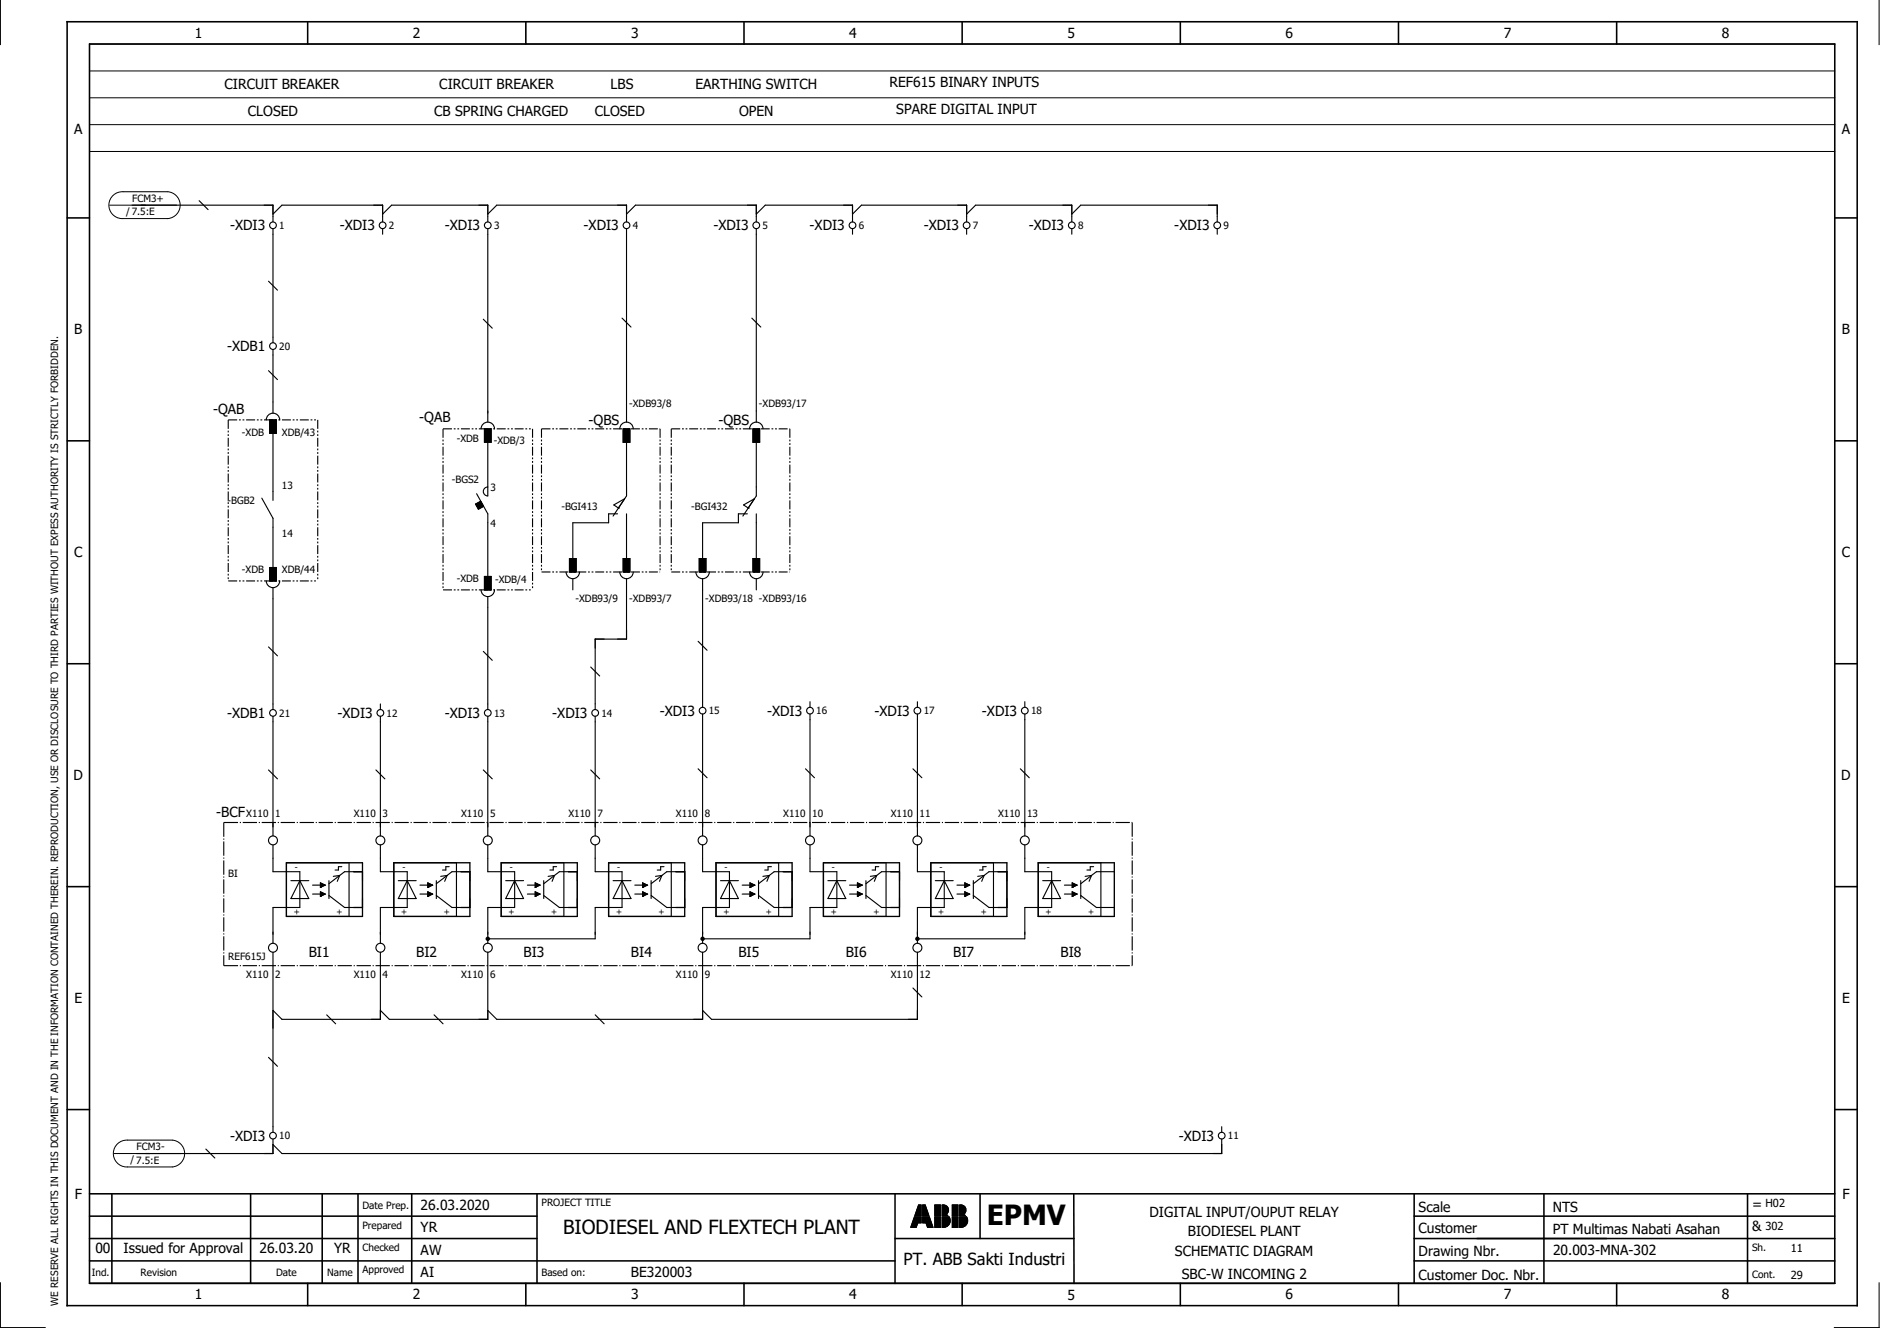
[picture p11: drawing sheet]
<svg xmlns="http://www.w3.org/2000/svg" width="297mm" height="210mm" viewBox="0 0 297 210" stroke-linecap="round" stroke-linejoin="round" font-family="sans-serif">
<g fill="none" stroke="#000" stroke-width=".25">
<path d="M10.6 3.4h282.8v203h-282.8zM14.1 7h275.8v195.8h-275.8zM48.6 3.4v3.6M83.1 3.4v3.6M117.6 3.4v3.6M152 3.4v3.6M186.5 3.4v3.6M221 3.4v3.6M255.4 3.4v3.6M10.6 34.4h3.5M289.9 34.4h3.5M10.6 69.7h3.5"/>
<path d="M289.9 69.7h3.5M10.6 104.9h3.5M289.9 104.9h3.5M10.6 140.1h3.5M289.9 140.1h3.5M10.6 175.4h3.5M289.9 175.4h3.5M14.1 195.8h70.7M14.1 188.7h275.8M14.1 192.2h70.7M14.1 199.3h127.3M17.7 188.7v14.1"/>
<path d="M39.6 188.7v14.1M50.9 188.7v14.1M56.6 188.7v14.1M65.1 188.7v14.1M84.8 188.7v14.1M141.4 195.8h28.3M141.4 188.7v14.2M154.8 188.7v7.1M169.7 188.7v14.2M223.4 195.8h66.5M223.4 188.7v14.1M223.4 192.2h66.5"/>
<path d="M223.4 199.3h66.5M243.9 188.7v14.1M276.1 188.7v14.2M14.1 202.9h275.8M48.6 202.8v3.6M83.1 202.8v3.6M117.6 202.8v3.6M152 202.8v3.6M186.5 202.8v3.6M221 202.8v3.6M255.4 202.8v3.6"/>
</g>
<g fill="none" stroke="#000" stroke-width=".16">
<path d="M.1 0v7M296.9 0v7M14.1 11.2h275.8M14.1 15.5h275.8M14.1 19.7h275.8M14.1 7h275.8M14.1 23.9h275.8M17.3 32.4h10.6M17.9 30.8l1-.4 .5-.1h7.1a2.13 2.13 0 0 1 2 2.1 2.13 2.13 0 0 1-2 2.1h-7.1a2.12 2.12 0 0 1-2-1.3 2.12 2.12 0 0 1 .5-2.4zM18 182.3h10.6M18.6 180.7l1-.4 .6-.1h7a2.13 2.13 0 0 1 2 2.1 2.13 2.13 0 0 1-2 2.1h-7a2.12 2.12 0 0 1-2.1-1.3 2.12 2.12 0 0 1 .5-2.4zM143.9 193.9v.1"/>
<path d="M144 193.7v.3M144 193.6v.4M144.1 193.4v.6M144.1 193.3v.7M144.2 193.1v.9M144.3 193v1M144.3 192.8v1.2M144.4 192.6v1.4M144.4 192.5v1.5M144.5 192.3h1.1v1h-.6l-.2 .7h-.9zM144.5 192.3v1.7M144.6 192v.1"/>
<path d="M144.6 192.3v1.7M144.6 191.8v.3M144.7 191.7v.4M144.7 192.3v1.7M144.8 191.5v.6M144.8 192.3v1.7M144.8 191.4v.7M144.8 192.3v1.6M144.9 191.2v.9M144.9 192.3v1.4M144.9 191.1v1M144.9 192.3v1.3"/>
<path d="M145 190.9v1.2M145 192.3v1.1M145 190.7v1.4M145 192.3v1M145.1 190.6v1.5M145.1 192.3v1M145.1 190.5h.5v1.6h-1.1zM145.1 190.5v1.6M145.2 190.5v1.6M145.2 192.3v1M145.3 190.5v1.6M145.3 192.3v1"/>
<path d="M145.4 190.5v1.6M145.4 192.3v1M145.5 190.5v1.6M145.5 192.3v1M145.8 190.5h.4l.6 1.6h-1zM145.8 192.3h1l.6 1.7h-.9l-.2-.7h-.5zM145.8 190.5v1.6M145.8 192.3v1M145.9 190.5v1.6M145.9 192.3v1M146 190.5v1.6M146 192.3v1"/>
<path d="M146.1 190.5v1.6M146.1 192.3v1M146.2 190.5v1.6M146.2 192.3v1M146.2 190.6v1.5M146.3 190.8v1.3M146.3 192.3v1M146.4 190.9v1.2M146.4 192.3v1.2M146.4 191.1v1M146.4 192.3v1.3M146.5 191.2v.9"/>
<path d="M146.5 192.3v1.5M146.5 191.4v.7M146.5 192.3v1.6M146.6 191.6v.5M146.6 192.3v1.7M146.6 191.7v.4M146.7 191.9v.2M146.7 192.3v1.7M146.7 192v.1M146.8 192.3v1.7M146.8 192.4v1.6M146.9 192.5v1.5"/>
<path d="M147 192.7v1.3M147 192.8v1.2M147.1 193v1M147.1 193.1v.9M147.2 193.3v.7M147.2 193.5v.5M147.3 193.6v.4M147.3 193.8v.2M147.4 193.9v.1M147.7 190.5h.9v1.6h-.9zM147.7 192.3h.9v1.7h-.9zM147.7 190.5v1.6"/>
<path d="M147.7 192.3v1.7M147.8 190.5v1.6M147.8 192.3v1.7M147.9 190.5v1.6M147.9 192.3v1.7M148 190.5v1.6M148 192.3v1.7M148.1 190.5v1.6M148.1 192.3v1.7M148.2 190.5v1.6M148.2 192.3v1.7M148.3 190.5v1.6"/>
<path d="M148.3 192.3v1.7M148.4 190.5v1.6M148.4 192.3v1.7M148.5 190.5v1.6M148.5 192.3v1.7M148.6 190.5v1.6M148.6 192.3v1.7M148.8 190.5a.82 .82 0 0 1 1 .4 .82 .82 0 0 1-.3 1l.3 .2h-1zM148.9 190.5v1.6M148.9 192.3v1.7M149 190.5v1.6M149 192.3v1.7"/>
<path d="M149.1 190.5v1.6M149.1 192.3v1.7M149.2 190.5v1.6M149.2 192.3v1.7M149.3 190.5v1.6M149.3 192.3v1.7M149.4 190.5v1.6M149.4 192.3v1.6M149.5 190.6v1.5M149.5 192.3v1.6M149.6 190.6v1.3M149.6 192v.1"/>
<path d="M149.6 192.3v1.6M149.6 190.7v1.2M149.7 190.7v1.1M149.7 192v.1M149.7 192.3v1.5M149.7 190.8v.9M149.7 192.1h.1M149.8 190.9v.7M149.8 192.3v1.4M149.8 191v.5M149.9 192.3v1.3M150 192.3a1.06 1.06 0 0 1-.9 1.7"/>
<path d="M150 192.3h-1.2v1.7h.3M150 192.4v1.1M150.1 192.5v.9M150.1 192.7v.5M150.4 190.5h1v1.6h-1zM150.4 192.3h1v1.7h-1zM150.5 190.5v1.6M150.5 192.3v1.7M150.6 190.5v1.6M150.6 192.3v1.7M150.7 190.5v1.6M150.7 192.3v1.7"/>
<path d="M150.8 190.5v1.6M150.8 192.3v1.7M150.9 190.5v1.6M150.9 192.3v1.7M151 190.5v1.6M151 192.3v1.7M151.1 190.5v1.6M151.1 192.3v1.7M151.2 190.5v1.6M151.2 192.3v1.7M151.3 190.5v1.6M151.3 192.3v1.7"/>
<path d="M151.6 190.5a.82 .82 0 0 1 1 .4 .82 .82 0 0 1-.4 1l.3 .2h-.9zM151.7 190.5v1.6M151.7 192.3v1.7M151.8 190.5v1.6M151.8 192.3v1.7M151.9 190.5v1.6M151.9 192.3v1.7M152 190.5v1.6M152 192.3v1.7M152.1 190.5v1.6M152.1 192.3v1.7M152.2 190.5v1.6"/>
<path d="M152.2 192.3v1.6M152.3 190.6v1.5M152.3 192.3v1.6M152.3 190.6v1.3M152.3 192v.1M152.4 190.7v1.1M152.4 192v.1M152.4 192.3v1.6M152.4 192.3v1.5M152.5 190.8v.9M152.5 192.1h.1M152.5 192.3v1.5"/>
<path d="M152.5 190.9v.7M152.5 192.3v1.4M152.6 191v.5M152.6 192.3v1.4M152.7 192.3v1.3M152.7 192.3a1.06 1.06 0 0 1-.9 1.7M152.7 192.3h-1.1v1.7h.2M152.8 192.4v1.1M152.8 192.5v.9M152.9 192.7v.5M.1 202.8v7h7M296.9 202.8v7h-7.1"/>
</g>
<g fill="none" stroke="#000" stroke-width=".18">
<path d="M20.9 32.4h22.2v2.7M31.5 31.7l1.4 1.4M43.1 36.1v18.1M43.1 33.8l1.4-1.4h16v2.7M60.5 33.8l1.4-1.4h15.2v2.7M60.5 36.1v.9M77.1 33.8l1.4-1.4h20.5v2.7M77.1 36.1v30.6M99 33.8l1.4-1.4h19.1v2.7M99 36.1v30.6M119.5 33.8l1.4-1.4h13.8v2.7M119.5 36.1v30.6"/>
<path d="M134.7 33.8l1.4-1.4h16.6v2.7M134.7 36.1v.9M152.7 33.8l1.4-1.4h15.2v2.7M152.7 36.1v.9M169.3 33.8l1.5-1.4h21.5v2.7M169.3 36.1v.9M192.3 36.1v.9M42.4 58.6l1.4 1.4M42.4 44.4l1.4 1.5M43.1 55.2v10.1M76.4 50.5l1.4 1.4M98.3 50.3l1.4 1.4"/>
<path d="M118.8 50.3l1.4 1.4M41.4 78.7l1.7 3.2v7.8M42.1 66.4a1.06 1.06 0 0 1 1-1.1 1.06 1.06 0 0 1 1.1 1.1M42.6 66.4h1.1v2.1h-1.1zM43.1 68.5v10.6M75.1 79.7l.8-.5 .5 .8-.8 .5zM75.3 78l1.8 3.2v10.3M76 67.8a1.06 1.06 0 0 1 1.1-1.1 1.06 1.06 0 0 1 1 1.1M76.5 67.8h1.1v2.1h-1.1zM77.1 69.9v8.5a.71 .71 0 0 1-.7-.7 .71 .71 0 0 1 .7-.7M97.9 67.8a1.06 1.06 0 0 1 1.1-1.1 1.06 1.06 0 0 1 1.1 1.1M98.5 67.8h1v2.1h-1z"/>
<path d="M98.7 78.8l-1.7 1 .7 .5M99 69.9v8.5l-2.1 3.2M118.4 67.8a1.06 1.06 0 0 1 1.1-1.1 1.06 1.06 0 0 1 1.1 1.1M119 67.8h1v2.1h-1zM119.2 78.8l-1.7 1 .7 .5M119.5 69.9v8.5l-2.1 3.2M42.1 91.8a1.06 1.06 0 0 0 1 1.1 1.06 1.06 0 0 0 1.1-1.1M42.6 89.7h1.1v2.1h-1.1zM43.1 92.9v19.3M76 93.2a1.06 1.06 0 0 0 1.1 1.1 1.06 1.06 0 0 0 1-1.1M76.5 91.1h1.1v2.1h-1.1zM77.1 94.3v17.9"/>
<path d="M89.4 90.4a1.06 1.06 0 0 0 1.1 1.1 1.06 1.06 0 0 0 1.1-1.1M90 88.3h1v2.1h-1zM90.5 91.5v1.7M97.6 81.2h-1.4v1.4h-5.7v7.1M97.7 80.3h.1M97.9 90.4a1.06 1.06 0 0 0 1.1 1.1 1.06 1.06 0 0 0 1.1-1.1M98.5 88.3h1v2.1h-1zM99 81.2v7.1M99 91.5v9.5h-5v11.2M109.9 90.4a1.06 1.06 0 0 0 1.1 1.1 1.06 1.06 0 0 0 1.1-1.1M110.5 88.3h1v2.1h-1zM111 91.5v20.3"/>
<path d="M118.1 81.2h-1.4v1.4h-5.7v7.1M118.2 80.3h.1M118.4 90.4a1.06 1.06 0 0 0 1.1 1.1 1.06 1.06 0 0 0 1.1-1.1M119 88.3h1v2.1h-1zM119.5 81.2v7.1M119.5 91.5v1.7M42.4 102.3l1.4 1.4M43.1 113.2v18.9M60.1 111.3v.9M60.1 113.2v18.9M76.4 103l1.4 1.4M77.1 113.2v18.9"/>
<path d="M93.3 105.4l1.4 1.4M94 113.2v18.9M110.3 101.4l1.4 1.4M111 112.9v19.2M128 110.9v.9M128 112.9v19.2M144.9 110.9v.9M144.9 112.9v19.2M161.9 110.9v.9M161.9 112.9v19.2M42.4 121.7l1.4 1.4M43.1 133.5v4.3h4.3v5.6h-4.3v5.7"/>
<path d="M45.3 136.4h9.9v8.5h-9.9zM46 139.2h2.8M47.4 139.2l1.4 2.8h-2.8zM49.4 139.9h2M51.4 139.9l-.8-.4v.8M51.4 139.9l-.8 .4M52 139.7l2.4-1.9h2.9v5.6h-2.9l-2.4-1.9M52 139.2v2.8M52.7 138.5l1-.1-.4 .9M54 137h-.5v.5h-.6M59.4 121.7l1.4 1.4M60.1 133.5v4.3h4.2v5.6h-4.2v5.7"/>
<path d="M62.2 136.4h9.9v8.5h-9.9zM62.9 139.2h2.9M64.3 139.2l1.5 2.8h-2.9zM66.4 139.9h1.9M68.3 139.9l-.7-.4v.8M68.3 139.9l-.7 .4M68.9 139.7l2.5-1.9h2.8v5.6h-2.8l-2.5-1.9M68.9 139.2v2.8M69.6 138.5l1-.1-.3 .9M71 137h-.6v.5h-.5M76.4 121.7l1.4 1.4M77.1 133.5v4.3h4.2v5.6h-4.2v5.7"/>
<path d="M79.2 136.4h9.9v8.5h-9.9zM79.9 139.2h2.8M81.3 139.2l1.4 2.8h-2.8zM83.3 139.9h2M85.3 139.9l-.7-.4v.8M85.3 139.9l-.7 .4M85.9 139.7l2.5-1.9h2.8v5.6h-2.8l-2.5-1.9M85.9 139.2v2.8M86.6 138.5l1-.1-.4 .9M87.9 137h-.5v.5h-.5M93.3 121.7l1.4 1.4M94 133.5v4.3h4.3v5.6h-4.3v5h-16.9"/>
<path d="M96.2 136.4h9.9v8.5h-9.9zM96.9 139.2h2.8M98.3 139.2l1.4 2.8h-2.8zM100.3 139.9h2M102.3 139.9l-.8-.4v.8M102.3 139.9l-.8 .4M102.9 139.7l2.5-1.9h2.8v5.6h-2.8l-2.5-1.9M102.9 139.2v2.8M103.6 138.5l1-.1-.4 .9M104.9 137h-.5v.5h-.5M110.3 121.5l1.4 1.4M111 133.5v4.3h4.3v5.6h-4.3v5.7"/>
<path d="M113.1 136.4h9.9v8.5h-9.9zM113.8 139.2h2.9M115.3 139.2l1.4 2.8h-2.9zM117.3 139.9h2M119.3 139.9l-.8-.4v.8M119.3 139.9l-.8 .4M119.8 139.7l2.5-1.9h2.9v5.6h-2.9l-2.5-1.9M119.8 139.2v2.8M120.5 138.5l1-.1-.3 .9M121.9 137h-.5v.5h-.6M127.3 121.5l1.4 1.4M128 133.5v4.3h4.2v5.6h-4.2v5h-17"/>
<path d="M130.1 136.4h9.9v8.5h-9.9zM130.8 139.2h2.8M132.2 139.2l1.4 2.8h-2.8zM134.2 139.9h2M136.2 139.9l-.7-.4v.8M136.2 139.9l-.7 .4M136.8 139.7l2.5-1.9h2.8v5.6h-2.8l-2.5-1.9M136.8 139.2v2.8M137.5 138.5l1-.1-.4 .9M138.9 137h-.6v.5h-.5M144.2 121.5l1.5 1.4M144.9 133.5v4.3h4.3v5.6h-4.3v5.7"/>
<path d="M147.1 136.4h9.9v8.5h-9.9zM147.8 139.2h2.8M149.2 139.2l1.4 2.8h-2.8zM151.2 139.9h2M153.2 139.9l-.8-.4v.8M153.2 139.9l-.8 .4M153.8 139.7l2.5-1.9h2.8v5.6h-2.8l-2.5-1.9M153.8 139.2v2.8M154.5 138.5l1-.1-.4 .9M155.8 137h-.5v.5h-.5M161.2 121.5l1.4 1.4M161.9 133.5v4.3h4.3v5.6h-4.3v5h-17"/>
<path d="M164 136.4h9.9v8.5h-9.9zM164.7 139.2h2.9M166.2 139.2l1.4 2.8h-2.9zM168.2 139.9h2M170.2 139.9l-.8-.4v.8M170.2 139.9l-.8 .4M170.8 139.2v2.8M171.4 138.5l1.1-.1-.4 .9M172.8 137h-.5v.5h-.6M176.1 137.8h-2.9l-2.4 1.9M43.1 150.5v28.5M49.4 141.3h2"/>
<path d="M50.6 141.7h.1M50.6 140.3h.1M51.4 141.3l-.8 .4M51.4 141.3l-.8-.3v.7M60.1 150.5v10.6h-15.6l-1.4-1.4M66.4 141.3h1.9M67.6 141.7h.1M67.6 140.3h.1M68.3 141.3l-.7 .4M68.3 141.3l-.7-.3v.7M77.1 150.5v10.6h-15.6l-1.4-1.4M83.3 141.3h2"/>
<path d="M84.6 141.7h.1M84.6 140.3h.1M85.3 141.3l-.7 .4M85.3 141.3l-.7-.3v.7M100.3 141.3h2M101.5 141.7h.1M101.5 140.3h.1M102.3 141.3l-.8 .4M102.3 141.3l-.8-.3v.7M111 150.5v10.6h-32.5l-1.4-1.4M117.3 141.3h2M118.5 141.7h.1"/>
<path d="M118.5 140.3h.1M119.3 141.3l-.8 .4M119.3 141.3l-.8-.3v.7M134.2 141.3h2M135.5 141.7h.1M135.5 140.3h.1M136.2 141.3l-.7 .4M136.2 141.3l-.7-.3v.7M144.2 156.2l1.5 1.4M144.9 150.5v10.6h-32.5l-1.4-1.4M151.2 141.3h2M152.4 141.7h.1"/>
<path d="M152.4 140.3h.1M153.2 141.3l-.8 .4M153.2 141.3l-.8-.3v.7M168.2 141.3h2M169.4 141.7h.1M169.4 140.3h.1M170.2 141.3l-.8 .4M170.2 141.3l-.8-.3v.7M170.8 141.5l2.4 1.9h2.9M42.4 167.1l1.4 1.4M51.6 160.4l1.4 1.4M68.6 160.4l1.4 1.4"/>
<path d="M94 160.4l1.5 1.4M193 178.1v.9M32.5 181.6l1.4 1.4M43.1 180v2.3h-21.5M193 180v2.3h-148.5l-1.4-1.4"/>
<circle cx="43.1" cy="35.6" r=".53"/>
<circle cx="60.5" cy="35.6" r=".53"/>
<circle cx="77.1" cy="35.6" r=".53"/>
<circle cx="99" cy="35.6" r=".53"/>
<circle cx="119.5" cy="35.6" r=".53"/>
<circle cx="134.7" cy="35.6" r=".53"/>
<circle cx="152.7" cy="35.6" r=".53"/>
<circle cx="169.3" cy="35.6" r=".53"/>
<circle cx="192.3" cy="35.6" r=".53"/>
<circle cx="43.1" cy="54.7" r=".53"/>
<circle cx="43.1" cy="112.7" r=".53"/>
<circle cx="60.1" cy="112.7" r=".53"/>
<circle cx="77.1" cy="112.7" r=".53"/>
<circle cx="94" cy="112.7" r=".53"/>
<circle cx="111" cy="112.3" r=".53"/>
<circle cx="128" cy="112.3" r=".53"/>
<circle cx="144.9" cy="112.3" r=".53"/>
<circle cx="161.9" cy="112.3" r=".53"/>
<circle cx="43.1" cy="132.8" r=".71"/>
<circle cx="60.1" cy="132.8" r=".71"/>
<circle cx="77.1" cy="132.8" r=".71"/>
<circle cx="94" cy="132.8" r=".71"/>
<circle cx="111" cy="132.8" r=".71"/>
<circle cx="128" cy="132.8" r=".71"/>
<circle cx="144.9" cy="132.8" r=".71"/>
<circle cx="161.9" cy="132.8" r=".71"/>
<circle cx="43.1" cy="149.8" r=".71"/>
<circle cx="60.1" cy="149.8" r=".71"/>
<circle cx="77.1" cy="149.8" r=".71"/>
<circle cx="111" cy="149.8" r=".71"/>
<circle cx="144.9" cy="149.8" r=".71"/>
<circle cx="43.1" cy="179.5" r=".53"/>
<circle cx="193" cy="179.5" r=".53"/>
</g>
<g fill="none" stroke="#000" stroke-width=".18" stroke-dasharray="1.4 .3 .3 .3 .3 .3" stroke-linecap="butt">
<path d="M36.1 66.4h14.1M36.1 66.4v25.4M50.2 66.4v25.4M70 67.8h14.1M70 67.8v25.4M84.1 67.8v25.4M85.6 67.8h18.7M85.6 67.8v22.6M104.3 67.8v22.6M106.1 67.8h18.7M106.1 67.8v22.6M124.8 67.8v22.6"/>
<path d="M36.1 91.8h14.1M70 93.2h14.1M85.6 90.4h18.7M106.1 90.4h18.7"/>
</g>
<g fill="#000" stroke="#000" stroke-width=".16">
<path d="M42.6 66.4h1.1v2.1h-1.1zM76.5 67.8h1.1v2.1h-1.1zM98.5 67.8h1v2.1h-1zM119 67.8h1v2.1h-1zM42.6 89.7h1.1v2.1h-1.1zM75.1 79.7l.8-.5 .5 .8-.8 .5zM76.5 91.1h1.1v2.1h-1.1zM90 88.3h1v2.1h-1zM98.5 88.3h1v2.1h-1zM110.5 88.3h1v2.1h-1zM119 88.3h1v2.1h-1zM50.6 141l.8 .3-.8 .4z"/>
<path d="M50.6 139.5l.8 .4-.8 .4zM67.6 141l.7 .3-.7 .4zM67.6 139.5l.7 .4-.7 .4zM84.6 141l.7 .3-.7 .4zM84.6 139.5l.7 .4-.7 .4zM101.5 141l.8 .3-.8 .4zM101.5 139.5l.8 .4-.8 .4zM118.5 141l.8 .3-.8 .4zM118.5 139.5l.8 .4-.8 .4zM135.5 141l.7 .3-.7 .4zM135.5 139.5l.7 .4-.7 .4zM152.4 141l.8 .3-.8 .4z"/>
<path d="M152.4 139.5l.8 .4-.8 .4zM169.4 141l.8 .3-.8 .4zM169.4 139.5l.8 .4-.8 .4z"/>
</g>
<path d="M42.6 91.8h1.1M76.5 93.2h1.1M90 90.4h1M98.5 90.4h1M110.5 90.4h1M119 90.4h1M35.4 130h143.5M35.4 130v22.6M178.9 130v22.6M35.4 152.6h143.5" fill="none" stroke="#000" stroke-width=".18" stroke-dasharray="2.3 .3 .2 .3" stroke-linecap="butt"/>
<path d="M45.3 136.4h12v8.5h-12zM62.2 136.4h12v8.5h-12zM79.2 136.4h12v8.5h-12zM96.2 136.4h12v8.5h-12zM113.1 136.4h12.1v8.5h-12.1zM130.1 136.4h12v8.5h-12zM147.1 136.4h12v8.5h-12zM164 136.4h12.1v8.5h-12.1z" fill="none" stroke="#000" stroke-width=".21"/>
<g fill="#000">
<circle cx="77.1" cy="148.4" r=".35"/>
<circle cx="111" cy="148.4" r=".35"/>
<circle cx="144.9" cy="148.4" r=".35"/>
</g>
<text font-size="4.4" x="155.9" y="193.6">EPMV</text>
<text font-size="3.1" x="89" y="195.1">BIODIESEL AND FLEXTECH PLANT</text>
<text font-size="2.6" x="142.8" y="200">PT. ABB Sakti Industri</text>
<g font-size="2.2">
<text x="30.8" y="6">1</text>
<text x="65.2" y="6">2</text>
<text x="99.7" y="6">3</text>
<text x="134.2" y="6">4</text>
<text x="168.7" y="6">5</text>
<text x="203.1" y="6">6</text>
<text x="237.6" y="6">7</text>
<text x="272.1" y="6">8</text>
<text x="35.5" y="14.1">CIRCUIT BREAKER</text>
<text x="69.4" y="14.1">CIRCUIT BREAKER</text>
<text x="96.5" y="14.1">LBS</text>
<text x="109.9" y="14.1">EARTHING SWITCH</text>
<text x="140.5" y="13.8">REF615 BINARY INPUTS</text>
<text x="11.7" y="21.2">A</text>
<text x="39.2" y="18.4">CLOSED</text>
<text x="68.6" y="18.4">CB SPRING CHARGED</text>
<text x="94" y="18.4">CLOSED</text>
<text x="116.8" y="18.4">OPEN</text>
<text x="141.6" y="18">SPARE DIGITAL INPUT</text>
<text x="291" y="21.2">A</text>
<text x="36.4" y="36.4">-XDI3</text>
<text x="53.7" y="36.4">-XDI3</text>
<text x="70.3" y="36.4">-XDI3</text>
<text x="92.2" y="36.4">-XDI3</text>
<text x="112.7" y="36.4">-XDI3</text>
<text x="127.9" y="36.4">-XDI3</text>
<text x="145.9" y="36.4">-XDI3</text>
<text x="162.6" y="36.4">-XDI3</text>
<text x="185.5" y="36.4">-XDI3</text>
<text x="11.7" y="52.9">B</text>
<text x="291" y="52.9">B</text>
<text x="35.9" y="55.5">-XDB1</text>
<text x="33.7" y="65.4">-QAB</text>
<text x="66.2" y="66.7">-QAB</text>
<text x="93" y="67.2">-QBS</text>
<text x="113.5" y="67.2">-QBS</text>
<text x="11.7" y="88.1">C</text>
<text x="291" y="88.1">C</text>
<text x="35.9" y="113.5">-XDB1</text>
<text x="53.3" y="113.5">-XDI3</text>
<text x="70.3" y="113.5">-XDI3</text>
<text x="87.3" y="113.5">-XDI3</text>
<text x="104.2" y="113.1">-XDI3</text>
<text x="121.2" y="113.1">-XDI3</text>
<text x="138.2" y="113.1">-XDI3</text>
<text x="155.1" y="113.1">-XDI3</text>
<text x="11.6" y="123.3">D</text>
<text x="290.9" y="123.3">D</text>
<text x="34.1" y="129.2">-BCF</text>
<text x="48.8" y="151.3">BI1</text>
<text x="65.8" y="151.3">BI2</text>
<text x="82.7" y="151.3">BI3</text>
<text x="99.7" y="151.3">BI4</text>
<text x="116.7" y="151.3">BI5</text>
<text x="133.6" y="151.3">BI6</text>
<text x="150.6" y="151.3">BI7</text>
<text x="167.6" y="151.3">BI8</text>
<text x="11.8" y="158.6">E</text>
<text x="291.1" y="158.6">E</text>
<text x="36.4" y="180.3">-XDI3</text>
<text x="186.2" y="180.3">-XDI3</text>
<text x="11.8" y="189.5">F</text>
<text x="66.5" y="191.2">26.03.2020</text>
<text x="224.1" y="191.5">Scale</text>
<text x="245.4" y="191.5">NTS</text>
<text x="276.8" y="191.1">=</text>
<text x="291.1" y="189.5">F</text>
<text x="15.1" y="198">00</text>
<text x="19.5" y="198">Issued for Approval</text>
<text x="41" y="198">26.03.20</text>
<text x="52.8" y="198">YR</text>
<text x="66.5" y="194.8">YR</text>
<text x="181.6" y="192.3">DIGITAL INPUT/OUPUT RELAY</text>
<text x="187.7" y="195.4">BIODIESEL PLANT</text>
<text x="224.1" y="194.9">Customer</text>
<text x="245.4" y="195">PT Multimas Nabati Asahan</text>
<text x="276.8" y="194.6">&amp;</text>
<text x="66.5" y="198.3">AW</text>
<text x="66.5" y="201.8">AI</text>
<text x="99.7" y="201.8">BE320003</text>
<text x="185.6" y="198.6">SCHEMATIC DIAGRAM</text>
<text x="186.7" y="202.1">SBC-W INCOMING 2</text>
<text x="224.1" y="198.6">Drawing Nbr.</text>
<text x="224.1" y="202.3">Customer Doc. Nbr.</text>
<text x="245.4" y="198.3">20.003-MNA-302</text>
<text x="30.8" y="205.4">1</text>
<text x="65.2" y="205.4">2</text>
<text x="99.7" y="205.4">3</text>
<text x="134.2" y="205.4">4</text>
<text x="168.7" y="205.4">5</text>
<text x="203.1" y="205.4">6</text>
<text x="237.6" y="205.4">7</text>
<text x="272.1" y="205.4">8</text>
</g>
<g font-size="1.8">
<text x="278.9" y="190.8">H02</text>
<text x="278.9" y="194.3">302</text>
<text x="282.9" y="197.9">11</text>
<text x="282.9" y="202.1">29</text>
</g>
<g font-size="1.6">
<text x="19.9" y="33.9">/ 7.5:E</text>
<text x="20.9" y="31.9">FCM3+</text>
<text x="44.1" y="36.2">1</text>
<text x="61.4" y="36.2">2</text>
<text x="78.1" y="36.2">3</text>
<text x="100" y="36.2">4</text>
<text x="120.5" y="36.2">5</text>
<text x="135.7" y="36.2">6</text>
<text x="153.7" y="36.2">7</text>
<text x="170.3" y="36.2">8</text>
<text x="193.3" y="36.2">9</text>
<text x="44.1" y="55.3">20</text>
<text x="99.4" y="64.3">-XDB93/8</text>
<text x="119.9" y="64.3">-XDB93/17</text>
<text x="38.2" y="68.9">-XDB</text>
<text x="44.5" y="68.9">XDB/43</text>
<text x="72.2" y="69.9">-XDB</text>
<text x="78" y="70.2">-XDB/3</text>
<text x="44.5" y="77.4">13</text>
<text x="71.4" y="76.4">-BGS2</text>
<text x="77.5" y="77.6">3</text>
<text x="35.9" y="79.7">-BGB2</text>
<text x="77.5" y="83.2">4</text>
<text x="88.7" y="80.7">-BGI413</text>
<text x="109.2" y="80.7">-BGI432</text>
<text x="44.5" y="84.9">14</text>
<text x="38.2" y="90.6">-XDB</text>
<text x="44.5" y="90.6">XDB/44</text>
<text x="72.2" y="92">-XDB</text>
<text x="78.2" y="92.2">-XDB/4</text>
<text x="90.9" y="95.1">-XDB93/9</text>
<text x="99.4" y="95.1">-XDB93/7</text>
<text x="111.4" y="95.1">-XDB93/18 -XDB93/16</text>
<text x="44.1" y="113.3">21</text>
<text x="61.1" y="113.3">12</text>
<text x="78.1" y="113.3">13</text>
<text x="95" y="113.3">14</text>
<text x="112" y="112.9">15</text>
<text x="129" y="112.9">16</text>
<text x="145.9" y="112.9">17</text>
<text x="162.9" y="112.9">18</text>
<text x="38.9" y="129.2">X110</text>
<text x="43.5" y="129.2">1</text>
<text x="55.9" y="129.2">X110</text>
<text x="60.5" y="129.2">3</text>
<text x="72.9" y="129.2">X110</text>
<text x="77.4" y="129.2">5</text>
<text x="89.8" y="129.2">X110</text>
<text x="94.4" y="129.2">7</text>
<text x="106.8" y="129.2">X110</text>
<text x="111.4" y="129.2">8</text>
<text x="123.8" y="129.2">X110</text>
<text x="128.3" y="129.2">10</text>
<text x="140.7" y="129.2">X110</text>
<text x="145.3" y="129.2">11</text>
<text x="157.7" y="129.2">X110</text>
<text x="162.3" y="129.2">13</text>
<text x="36.1" y="138.6">BI</text>
<text x="36.1" y="151.8">REF615J</text>
<text x="38.9" y="154.6">X110</text>
<text x="43.5" y="154.6">2</text>
<text x="55.9" y="154.6">X110</text>
<text x="60.5" y="154.6">4</text>
<text x="72.9" y="154.6">X110</text>
<text x="77.4" y="154.6">6</text>
<text x="106.8" y="154.6">X110</text>
<text x="111.4" y="154.6">9</text>
<text x="140.7" y="154.6">X110</text>
<text x="145.3" y="154.6">12</text>
<text x="20.6" y="183.8">/ 7.5:E</text>
<text x="21.6" y="181.8">FCM3-</text>
<text x="44.1" y="180.1">10</text>
<text x="194" y="180.1">11</text>
<text x="57.3" y="191">Date Prep.</text>
<text x="85.6" y="190.6">PROJECT TITLE</text>
<text x="57.3" y="194.2">Prepared</text>
<text x="57.3" y="197.8">Checked</text>
<text x="276.8" y="197.7">Sh.</text>
<text x="14.5" y="201.6">Ind.</text>
<text x="22.2" y="201.6">Revision</text>
<text x="43.6" y="201.6">Date</text>
<text x="51.7" y="201.6">Name</text>
<text x="57.3" y="201.3">Approved</text>
<text x="85.6" y="201.6">Based on:</text>
<text x="276.8" y="201.9">Cont.</text>
<text x="9.2" y="206.4" transform="rotate(-90 9.2 206.4)">WE RESERVE ALL RIGHTS IN THIS DOCUMENT AND IN THE INFORMATION CONTAINED THEREIN. REPRODUCTION, USE OR DISCLOSURE TO THIRD PARTIES WITHOUT EXPESS AUTHORITY IS STRICTLY FORBIDDEN.</text>
</g>
<g font-size="1.3">
<text x="46.6" y="137.6">-</text>
<text x="63.6" y="137.6">-</text>
<text x="80.5" y="137.6">-</text>
<text x="97.5" y="137.6">-</text>
<text x="114.5" y="137.6">-</text>
<text x="131.5" y="137.6">-</text>
<text x="148.4" y="137.6">-</text>
<text x="165.4" y="137.6">-</text>
<text x="47.3" y="144.6" transform="rotate(-90 47.3 144.6)">+</text>
<text x="54" y="144.6" transform="rotate(-90 54 144.6)">+</text>
<text x="64.3" y="144.6" transform="rotate(-90 64.3 144.6)">+</text>
<text x="71" y="144.6" transform="rotate(-90 71 144.6)">+</text>
<text x="81.3" y="144.6" transform="rotate(-90 81.3 144.6)">+</text>
<text x="88" y="144.6" transform="rotate(-90 88 144.6)">+</text>
<text x="98.2" y="144.6" transform="rotate(-90 98.2 144.6)">+</text>
<text x="104.9" y="144.6" transform="rotate(-90 104.9 144.6)">+</text>
<text x="115.2" y="144.6" transform="rotate(-90 115.2 144.6)">+</text>
<text x="121.9" y="144.6" transform="rotate(-90 121.9 144.6)">+</text>
<text x="132.2" y="144.6" transform="rotate(-90 132.2 144.6)">+</text>
<text x="138.9" y="144.6" transform="rotate(-90 138.9 144.6)">+</text>
<text x="149.1" y="144.6" transform="rotate(-90 149.1 144.6)">+</text>
<text x="155.9" y="144.6" transform="rotate(-90 155.9 144.6)">+</text>
<text x="166.1" y="144.6" transform="rotate(-90 166.1 144.6)">+</text>
<text x="172.8" y="144.6" transform="rotate(-90 172.8 144.6)">+</text>
</g>
</svg>
